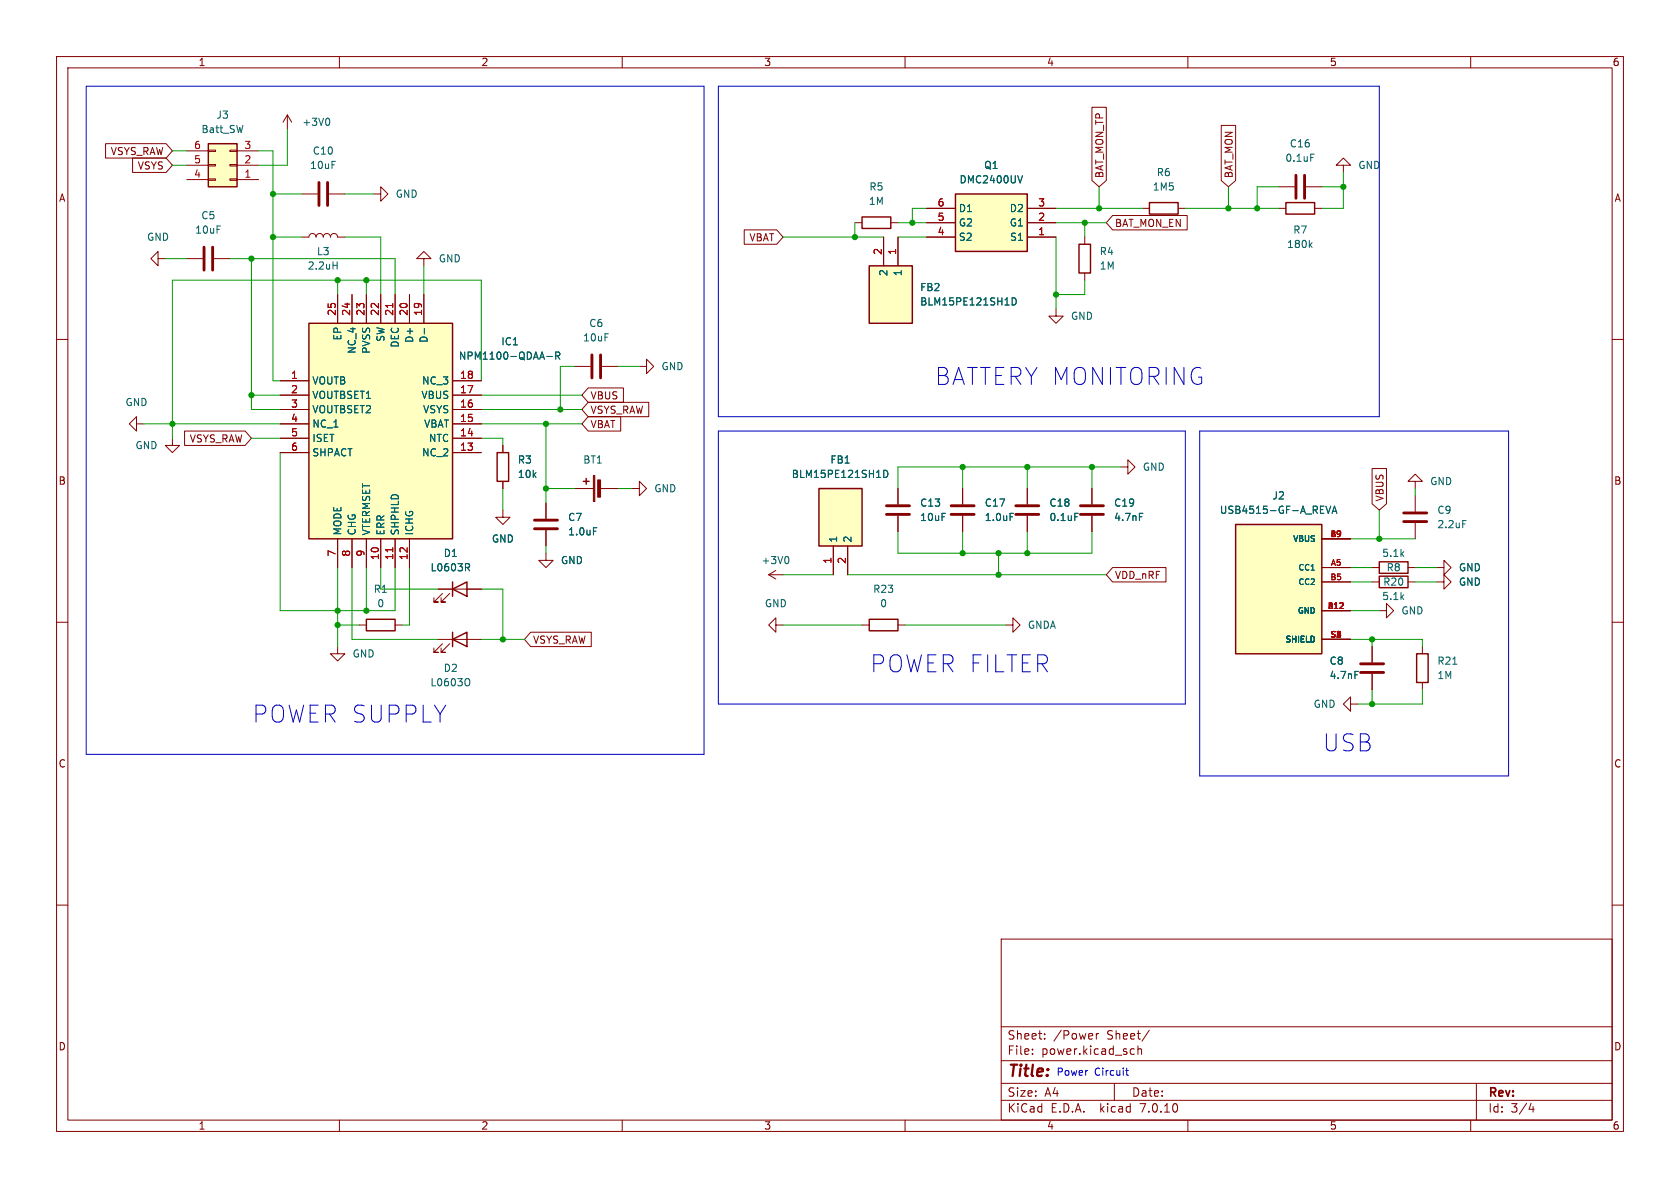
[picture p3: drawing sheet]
<svg xmlns="http://www.w3.org/2000/svg" width="297mm" height="210mm" viewBox="0 0 297 210" stroke-linecap="round" stroke-linejoin="round" font-family="sans-serif">
<g fill="none" stroke="#840000" stroke-width=".18">
<path d="M10 10h277v190h-277zM12 12h273v186h-273zM60 10v2M110 10v2M160 10v2M193 19h2.6v12.9l-1.3 1.1-1.3-1.1zM210 10v2M260 10v2M18.7 25.4h10.7l1.1 1.3-1.1 1.2h-10.7zM23.4 27.9h6l1.1 1.3-1.1 1.3h-6zM33 31.8h3.8M33 29.2h3.8"/>
<path d="M33 26.7h3.8M36.8 26.5h1.3v.3h-1.3zM36.8 29.1h1.3v.2h-1.3zM36.8 31.6h1.3v.3h-1.3zM40.6 26.5h1.3v.3h-1.3zM40.6 29.1h1.3v.2h-1.3zM40.6 31.6h1.3v.3h-1.3zM41.9 31.8h3.8M41.9 29.2h3.8M41.9 26.7h3.8M50.8 20.3l-.8 1.3M50.8 20.3v2.6"/>
<path d="M50.8 20.3l.8 1.3M53.3 34.3h2.8M58.2 34.3h2.8M66 34.3h1.3v-1.3l1.3 1.3-1.3 1.3v-1.3M151.1 39.4h1.3M157.5 39.4h1.2M163.8 36.8h5.1M163.8 39.4h5.1M181.6 36.8h5.1M181.6 39.4h5.1M196.7 38.1h13.2v2.5h-13.2l-1.1-1.2zM201.9 36.8h1.3"/>
<path d="M208.3 36.8h1.2M215.9 22.2h2.5v9.7l-1.2 1.1-1.3-1.1zM226.1 36.8h1.2M226.1 33h2.8M230.9 33h2.8M232.4 36.8h1.3M237.5 29.2h1.3l-1.3-1.3-1.3 1.3h1.3v1.3M10 60h2M27.9 45.7v-1.2l-1.2 1.2 1.2 1.3v-1.3h1.3M33 45.7h2.8M37.8 45.7h2.8M53.3 41.9h1.3a.64 .64 0 0 1 .6-.6 .64 .64 0 0 1 .7 .6 .64 .64 0 0 1 .6-.6 .64 .64 0 0 1 .6 .6 .64 .64 0 0 1 .7-.6 .64 .64 0 0 1 .6 .6 .64 .64 0 0 1 .7-.6 .64 .64 0 0 1 .6 .6h1.3"/>
<path d="M59.7 52.1v5.1M62.2 52.1v5.1M64.8 52.1v5.1M67.3 52.1v5.1M69.8 52.1v5.1M72.4 52.1v5.1M74.9 45.7h1.3l-1.3-1.2-1.2 1.2h1.2v1.3M74.9 52.1v5.1M131.6 40.6h5.7l1.1 1.3-1.1 1.3h-5.7zM156.2 41.9v5.1M158.7 41.9v5.1M163.8 41.9h5.1"/>
<path d="M181.6 41.9h5.1M186.7 54.6v1.3h1.3l-1.3 1.3-1.3-1.3h1.3M191.8 41.9v1.3M191.8 48.3v1.2M285 60h2M24.1 74.9v-1.2l-1.2 1.2 1.2 1.3v-1.3h1.3M30.5 77.5v1.2h1.2l-1.2 1.3-1.3-1.3h1.3M32.6 76.2h10.7l1.1 1.3-1.1 1.2h-10.7zM49.5 67.3h5.1M49.5 77.5h5.1M49.5 74.9h5.1M49.5 72.4h5.1"/>
<path d="M49.5 69.9h5.1M80 67.3h5.1M80 77.5h5.1M80 74.9h5.1M80 72.4h5.1M80 69.9h5.1M88.9 78.7v1.3M101.6 64.8h2.8M104 68.6h6.2v2.5h-6.2l-1.1-1.2zM104 73.7h5.7v2.5h-5.7l-1.1-1.3zM104 71.1h10.7v2.6h-10.7l-1.1-1.3zM106.4 64.8h2.8"/>
<path d="M113 64.8h1.3v-1.3l1.3 1.3-1.3 1.2v-1.2M49.5 80h5.1M59.7 95.3v5M62.2 95.3v5M64.8 95.3v5M67.3 95.3v5M69.8 95.3v5M72.4 95.3v5M80 80h5.1M88.9 90.2v1.2h1.3l-1.3 1.3-1.3-1.3h1.3M88.9 85.1v1.3M96.5 97.8v1.3h1.3l-1.3 1.2-1.3-1.2h1.3"/>
<path d="M96.5 88.9v2.8M96.5 93.7v2.8M101.6 86.4h3.3M105.9 86.4h3.3M111.8 86.4h1.2v-1.3l1.3 1.3-1.3 1.2v-1.2M147.3 96.5v5.1M149.9 96.5v5.1M158.7 86.4v2.8M158.7 91.2v2.8M170.2 86.4v2.8M170.2 91.2v2.8M181.6 86.4v2.8"/>
<path d="M181.6 91.2v2.8M193 86.4v2.8M193 91.2v2.8M198.1 82.6h1.3v-1.3l1.3 1.3-1.3 1.2v-1.2M233.7 95.3h5.1M242.6 82.8h2.5v6.3l-1.3 1.1-1.2-1.1zM250.2 85.1h1.3l-1.3-1.3-1.3 1.3h1.3v1.3M250.2 87.6v2.8M250.2 92.5v2.8M10 110h2M59.7 114.3v1.3h1.3l-1.3 1.2-1.3-1.2h1.3M63.5 110.5h1.3"/>
<path d="M69.8 110.5h1.3M77.5 113h7.6M77.5 104.1h7.6M78.2 104.9l-1.5 1.5h.8h-.8v-.7M78.2 113.8l-1.5 1.5h.8h-.8v-.7M79.5 104.9l-1.5 1.5h.7h-.7v-.7M79.5 113.8l-1.5 1.5h.7h-.7v-.7M93.8 111.8h10.7v2.5h-10.7l-1.1-1.3zM135.9 101.6l1.3 .8M135.9 101.6h2.5M137.2 110.5v-1.3l-1.3 1.3 1.3 1.3v-1.3h1.2M137.2 100.8l-1.3 .8"/>
<path d="M152.4 110.5h1.3M158.7 110.5h1.3M177.8 110.5h1.3v-1.3l1.2 1.3-1.2 1.3v-1.3M196.7 100.3h9.4v2.6h-9.4l-1.1-1.3zM233.7 100.3h5.1M233.7 102.9h5.1M233.7 108h5.1M233.7 113h5.1M242.6 114.3v2.8M242.6 119.1v2.8M242.6 100.3h1.2M242.6 102.9h1.2"/>
<path d="M243.8 108h1.3v-1.3l1.3 1.3-1.3 1.2v-1.2M248.9 100.3h1.3M248.9 102.9h1.3M251.5 114.3v1.3M254 100.3h1.3v-1.2l1.2 1.2-1.2 1.3v-1.3M254 102.9h1.3v-1.3l1.2 1.3-1.2 1.2v-1.2M285 110h2M238.8 124.5v-1.3l-1.3 1.3 1.3 1.2v-1.2h1.2M251.5 120.7v1.2M10 160h2M285 160h2M177 166h108v32h-108z"/>
<path d="M60 198v2M110 198v2M160 198v2M177 194.5h108M177 191.5h108M177 187.5h108M177 181.5h108M182.5 186.3v.1M182.5 185.5v.1M184.7 183.6v.1M184.7 182.8v.1M193.8 182.7v1"/>
<path d="M194.2 182.7l-.2 .1-.2 .2M197 191.5v3M200.1 185.4l.4 .1M200.5 186.3l-.4 .1M201.2 185.5l.2-.1 .3 .1 .1 .9M201.2 184.9v1.5M203.2 182.1l-1.3 2M210 198v2M260 198v2M261 191.5v6.5M270.7 195l-.4 1.1h.9M271 195.6v1"/>
</g>
<g fill="none" stroke="#840000" stroke-width=".51">
<path d="M56.4 32.3v4M57.9 32.3v4M229.1 31v4.1M230.6 31v4.1M36.1 43.7v4.1M37.6 43.7v4.1M104.6 62.7v4.1M106.2 62.7v4.1M94.5 91.9h4.1M94.5 93.5h4.1M156.7 89.4h4.1M156.7 90.9h4.1"/>
<path d="M168.1 89.4h4.1M168.1 90.9h4.1M179.6 89.4h4M179.6 90.9h4M191 89.4h4.1M191 90.9h4.1M248.2 90.7h4M248.2 92.2h4M240.5 117.3h4.1M240.5 118.9h4.1"/>
</g>
<g fill="none" stroke="#006464" stroke-width=".18">
<path d="M58 20.9a.79 .79 0 0 1 0 1.3M180.8 31.1l-.5 1.2M231.7 27.2h.6M58.9 46.9h.7M59.6 46.3v1.3M75 58.1v.9M178.9 52.6a.64 .64 0 0 1 .8 .7 .64 .64 0 0 1-.8 .6zM231.6 43.3l.4 .5M232 42.9l-.5 .5M96.7 63h.9M98.2 62.9l.6-.1 .2-.1-.1-.3-.7-.2v1.3M98.5 62.9l.5 .6"/>
<path d="M82.3 99.6h.5l.2 .3-.1 .3-.6 .1M104.9 93.3h.6M139.2 98.4a.79 .79 0 0 1 0 1.2M156.2 83.1a.64 .64 0 0 1 .8 .7 .64 .64 0 0 1-.8 .6zM178.6 90.7h.6M190 90.7h.6M201.4 90.7h.6M234.4 89.5l.4 1.2 .5-1.2M235.5 90.7l.4-1.2 .4 1.2M235.6 90.4h.6M258.6 92h.6M82.6 100.3l.4 .6"/>
<path d="M82.7 120h.2a.81 .81 0 0 1-.2 1.2M239.5 118.7h.6M256.8 117.4h.8"/>
</g>
<g fill="none" stroke="#840000" stroke-width=".25">
<path d="M36.8 25.4h5.1v7.6h-5.1zM152.4 38.4h5.1v2h-5.1zM168.9 34.3h12.7v10.2h-12.7zM203.2 35.8h5.1v2h-5.1zM227.3 35.8h5.1v2h-5.1zM54.6 57.2h25.4v38.1h-25.4zM153.7 47h7.6v10.2h-7.6zM190.8 43.2h2v5.1h-2zM87.9 80h2v5.1h-2zM103.1 85.1h1M103.6 84.6v1M144.8 86.4h7.6v10.1h-7.6z"/>
<path d="M218.4 92.7h15.3v22.9h-15.3zM243.8 99.3h5.1v2h-5.1zM64.8 109.5h5v2h-5zM80 104.1l2.5-1.2v2.5zM80 113l2.5-1.2v2.5zM80 102.9v2.5M80 111.8v2.5M153.7 109.5h5v2h-5zM243.8 101.9h5.1v2h-5.1zM250.4 115.6h2.1v5.1h-2.1z"/>
</g>
<g fill="#ffffc2" stroke="#ffffc2" stroke-width=".18">
<path d="M218.4 92.7h15.3v22.9h-15.3z"/>
<path d="M36.8 25.4h5.1v7.6h-5.1z"/>
<path d="M153.7 47h7.6v10.2h-7.6z"/>
<path d="M168.9 34.3h12.7v10.2h-12.7z"/>
<path d="M54.6 57.2h25.4v38.1h-25.4z"/>
<path d="M144.8 86.4h7.6v10.1h-7.6z"/>
</g>
<g fill="#840000" stroke="#840000" stroke-width=".18">
<path d="M104.9 84.1h.3v4.5h-.3z"/>
<path d="M105.7 84.8h.5v3.1h-.5z"/>
</g>
<path d="M69.4 53.6v.8M69.4 96.8v.7" fill="none" stroke="#a90000" stroke-width=".18"/>
<path d="M15.2 15.2h109.3v118.2h-109.3zM127 15.2h116.8v58.5h-116.8zM127 76.2h82.5v48.3h-82.5zM212.1 76.2h54.6v61h-54.6zM199 189.2h.5M199.2 188.8v1.1l.3 .2" fill="none" stroke="#0000c2" stroke-width=".18"/>
<g fill="none" stroke="#009600" stroke-width=".18">
<path d="M30.5 26.7h2.5M30.5 29.2h2.5M45.7 26.7h2.6v40.6h1.2M48.3 34.3h5M50.8 22.9v6.3h-5.1M61 34.3h5M151.1 39.4v2.5M158.7 39.4h5.1M163.8 36.8h-2.5v2.6M186.7 36.8h15.2M186.7 39.4h8.9M191.8 39.4v2.5"/>
<path d="M194.3 33v3.8M209.5 36.8h16.6M217.2 33v3.8M226.1 33h-3.9v3.8M233.7 33h3.8M237.5 30.5v6.3h-3.8M29.2 45.7h3.8M40.6 45.7h29.2v6.4M44.4 45.7v26.7h5.1M48.3 41.9h5M59.7 49.5v2.6M61 41.9h6.3v10.2"/>
<path d="M64.8 49.5v2.6M74.9 47v5.1M138.4 41.9h17.8M158.7 41.9h5.1M186.7 41.9v12.7M191.8 49.5v2.6h-5.1M25.4 74.9h24.1M44.4 77.5h5.1M44.4 69.9h5.1M85.1 67.3v-17.8h-54.6v28M85.1 74.9h17.8M85.1 72.4h17.8"/>
<path d="M85.1 77.5h3.8v1.2M85.1 69.9h17.8M96.5 74.9v14M101.6 64.8h-2.5v7.6M109.2 64.8h3.8M49.5 80v28h20.3v-7.7M88.9 86.4v3.8M96.5 96.5v1.3M96.5 86.4h5.1M109.2 86.4h2.6M158.7 94v3.8h34.3v-3.8M170.2 82.6v3.8"/>
<path d="M170.2 94v3.8M176.5 97.8v3.8M181.6 82.6v3.8M181.6 94v3.8M193 82.6v3.8M198.1 82.6h-39.4v3.8M238.8 95.3h11.4M243.8 90.2v5.1M250.2 86.4v1.2M59.7 100.3v14M59.7 110.5h3.8M62.2 100.3v12.7h15.3"/>
<path d="M64.8 100.3v7.7M67.3 100.3v3.8h10.2M72.4 100.3v10.2h-1.3M85.1 104.1h3.8v8.9M85.1 113h7.6M138.4 110.5h14M138.4 101.6h8.9M149.9 101.6h45.7M160 110.5h17.8M238.8 108h5M238.8 113h12.7v1.3M238.8 100.3h3.8"/>
<path d="M238.8 102.9h3.8M242.6 113v1.3M250.2 100.3h3.8M250.2 102.9h3.8M242.6 121.9v2.6M251.5 121.9v2.6h-11.5"/>
</g>
<g fill="#009600" stroke="#009600" stroke-width=".18">
<circle cx="170.2" cy="82.6" r=".46"/>
<circle cx="161.3" cy="39.4" r=".46"/>
<circle cx="194.3" cy="36.8" r=".46"/>
<circle cx="186.7" cy="52.1" r=".46"/>
<circle cx="151.1" cy="41.9" r=".46"/>
<circle cx="191.8" cy="39.4" r=".46"/>
<circle cx="170.2" cy="97.8" r=".46"/>
<circle cx="176.5" cy="101.6" r=".46"/>
<circle cx="59.7" cy="110.5" r=".46"/>
<circle cx="96.5" cy="86.4" r=".46"/>
<circle cx="88.9" cy="113" r=".46"/>
<circle cx="64.8" cy="108" r=".46"/>
<circle cx="99.1" cy="72.4" r=".46"/>
<circle cx="96.5" cy="74.9" r=".46"/>
<circle cx="48.3" cy="34.3" r=".46"/>
<circle cx="48.3" cy="41.9" r=".46"/>
<circle cx="59.7" cy="49.5" r=".46"/>
<circle cx="44.4" cy="45.7" r=".46"/>
<circle cx="243.8" cy="95.3" r=".46"/>
<circle cx="217.2" cy="36.8" r=".46"/>
<circle cx="237.5" cy="33" r=".46"/>
<circle cx="222.2" cy="36.8" r=".46"/>
<circle cx="44.4" cy="69.9" r=".46"/>
<circle cx="59.7" cy="108" r=".46"/>
<circle cx="30.5" cy="74.9" r=".46"/>
<circle cx="64.8" cy="49.5" r=".46"/>
<circle cx="181.6" cy="82.6" r=".46"/>
<circle cx="176.5" cy="97.8" r=".46"/>
<circle cx="181.6" cy="97.8" r=".46"/>
<circle cx="242.6" cy="113" r=".46"/>
<circle cx="242.6" cy="124.5" r=".46"/>
<circle cx="193" cy="82.6" r=".46"/>
</g>
<g font-size="4.2" fill="#0000c2">
<text x="165.1" y="68.3">BATTERY MONITORING</text>
<text x="153.7" y="119.1">POWER FILTER</text>
<text x="44.4" y="128">POWER SUPPLY</text>
<text x="233.7" y="133.1">USB</text>
</g>
<text font-size="2.8" fill="#840000" x="178" y="190.9">Title:</text>
<g font-size="2.1" fill="#840000">
<text x="178" y="184">Sheet:</text>
<text x="186.2" y="184">/Power</text>
<text x="195.7" y="184">Sheet/</text>
<text x="178" y="186.7">File:</text>
<text x="184.1" y="186.7">power.kicad_sch</text>
<text x="178" y="196.9">KiCad</text>
<text x="178" y="194.1">Size:</text>
<text x="184.7" y="194.1">A4</text>
<text x="185.7" y="196.9">E.D.A.</text>
<text x="194.6" y="196.9">kicad</text>
<text x="200" y="194.1">Date:</text>
<text x="201.8" y="196.9">7.0.10</text>
<text x="263" y="194.3">Rev:</text>
<text x="263" y="196.9">Id:</text>
<text x="267.1" y="196.9">3/4</text>
</g>
<g font-size="1.8" fill="#840000">
<text x="35" y="11.9">1</text>
<text x="85" y="11.9">2</text>
<text x="135" y="11.9">3</text>
<text x="185" y="11.9">4</text>
<text x="235" y="11.9">5</text>
<text x="285" y="11.9">6</text>
<text x="19.5" y="27.6">VSYS_RAW</text>
<text x="10.3" y="35.9">A</text>
<text x="24.3" y="30.2">VSYS</text>
<text x="195.3" y="31.6" transform="rotate(-90 195.3 31.6)">BAT_MON_TP</text>
<text x="218.1" y="31.6" transform="rotate(-90 218.1 31.6)">BAT_MON</text>
<text x="285.3" y="35.9">A</text>
<text x="197" y="40.3">BAT_MON_EN</text>
<text x="132.4" y="42.9">VBAT</text>
<text x="104.3" y="70.8">VBUS</text>
<text x="104.3" y="75.9">VBAT</text>
<text x="104.3" y="73.3">VSYS_RAW</text>
<text x="33.4" y="78.4">VSYS_RAW</text>
<text x="10.3" y="85.9">B</text>
<text x="244.8" y="88.7" transform="rotate(-90 244.8 88.7)">VBUS</text>
<text x="285.3" y="85.9">B</text>
<text x="197" y="102.6">VDD_nRF</text>
<text x="94.1" y="114">VSYS_RAW</text>
<text x="10.3" y="135.9">C</text>
<text x="285.3" y="135.9">C</text>
<text x="10.3" y="185.9">D</text>
<text x="285.3" y="185.9">D</text>
<text x="35" y="199.9">1</text>
<text x="85" y="199.9">2</text>
<text x="135" y="199.9">3</text>
<text x="185" y="199.9">4</text>
<text x="235" y="199.9">5</text>
<text x="285" y="199.9">6</text>
</g>
<g font-size="1.8" fill="#006464">
<text x="35.5" y="23.7">Batt_SW</text>
<text x="38.2" y="21.2">J3</text>
<text x="53.3" y="22.5">+3V0</text>
<text x="55.2" y="27.5">C10</text>
<text x="227.1" y="28.8">0.1uF</text>
<text x="227.9" y="26.3">C16</text>
<text x="54.7" y="30.1">10uF</text>
<text x="69.9" y="35.2">GND</text>
<text x="153.6" y="33.9">R5</text>
<text x="169.5" y="32.6">DMC2400UV</text>
<text x="173.9" y="30.1">Q1</text>
<text x="203.7" y="33.9">1M5</text>
<text x="204.4" y="31.3">R6</text>
<text x="240" y="30.1">GND</text>
<text x="34.4" y="41.5">10uF</text>
<text x="35.5" y="39">C5</text>
<text x="153.5" y="36.4">1M</text>
<text x="169.4" y="40.2">G2</text>
<text x="169.4" y="37.7">D1</text>
<text x="178.4" y="40.2">G1</text>
<text x="178.4" y="37.7">D2</text>
<text x="228.5" y="41.5">R7</text>
<text x="25.9" y="42.8">GND</text>
<text x="54.3" y="47.9">2.2uH</text>
<text x="55.9" y="45.3">L3</text>
<text x="77.5" y="46.6">GND</text>
<text x="169.4" y="42.8">S2</text>
<text x="178.5" y="42.8">S1</text>
<text x="194.3" y="45.3">R4</text>
<text x="194.3" y="47.9">1M</text>
<text x="227.4" y="44">180k</text>
<text x="157.1" y="48.9" transform="rotate(-90 157.1 48.9)">2</text>
<text x="159.6" y="48.9" transform="rotate(-90 159.6 48.9)">1</text>
<text x="162.6" y="51.7">FB2</text>
<text x="104.1" y="58">C6</text>
<text x="162.6" y="54.2">BLM15PE121SH1D</text>
<text x="189.2" y="56.7">GND</text>
<text x="60.6" y="60.3" transform="rotate(-90 60.6 60.3)">EP</text>
<text x="63.1" y="62.6" transform="rotate(-90 63.1 62.6)">NC_4</text>
<text x="65.6" y="62.6" transform="rotate(-90 65.6 62.6)">PVSS</text>
<text x="68.2" y="60.5" transform="rotate(-90 68.2 60.5)">SW</text>
<text x="70.7" y="61.6" transform="rotate(-90 70.7 61.6)">DEC</text>
<text x="73.3" y="60.7" transform="rotate(-90 73.3 60.7)">D+</text>
<text x="75.8" y="60.7" transform="rotate(-90 75.8 60.7)">D-</text>
<text x="81" y="63.8">NPM1100-QDAA-R</text>
<text x="88.5" y="61.2">IC1</text>
<text x="103" y="60.6">10uF</text>
<text x="116.8" y="65.6">GND</text>
<text x="22.1" y="72">GND</text>
<text x="55.1" y="68.2">VOUTB</text>
<text x="55.1" y="70.7">VOUTBSET1</text>
<text x="74.4" y="70.7">VBUS</text>
<text x="74.5" y="68.2">NC_3</text>
<text x="55.1" y="73.3">VOUTBSET2</text>
<text x="55.1" y="75.8">NC_1</text>
<text x="74.7" y="73.3">VSYS</text>
<text x="74.9" y="75.8">VBAT</text>
<text x="23.9" y="79.6">GND</text>
<text x="55.1" y="78.3">ISET</text>
<text x="55.1" y="80.9">SHPACT</text>
<text x="74.5" y="80.9">NC_2</text>
<text x="75.7" y="78.3">NTC</text>
<text x="91.4" y="82.1">R3</text>
<text x="103" y="82.1">BT1</text>
<text x="146.7" y="82.1">FB1</text>
<text x="201.9" y="83.4">GND</text>
<text x="91.4" y="84.7">10k</text>
<text x="115.6" y="87.2">GND</text>
<text x="139.9" y="84.7">BLM15PE121SH1D</text>
<text x="162.6" y="89.8">C13</text>
<text x="174" y="89.8">C17</text>
<text x="185.4" y="89.8">C18</text>
<text x="196.9" y="89.8">C19</text>
<text x="224.9" y="88.5">J2</text>
<text x="252.7" y="86">GND</text>
<text x="60.6" y="94.7" transform="rotate(-90 60.6 94.7)">MODE</text>
<text x="63.1" y="94.7" transform="rotate(-90 63.1 94.7)">CHG</text>
<text x="65.6" y="94.7" transform="rotate(-90 65.6 94.7)">VTERMSET</text>
<text x="68.2" y="94.7" transform="rotate(-90 68.2 94.7)">ERR</text>
<text x="70.7" y="94.7" transform="rotate(-90 70.7 94.7)">SHPHLD</text>
<text x="73.3" y="94.7" transform="rotate(-90 73.3 94.7)">ICHG</text>
<text x="100.3" y="92.3">C7</text>
<text x="100.3" y="94.8">1.0uF</text>
<text x="162.6" y="92.3">10uF</text>
<text x="174" y="92.3">1.0uF</text>
<text x="185.4" y="92.3">0.1uF</text>
<text x="196.9" y="92.3">4.7nF</text>
<text x="215.6" y="91">USB4515-GF-A_REVA</text>
<text x="254" y="91">C9</text>
<text x="254" y="93.6">2.2uF</text>
<text x="76" y="101.2">L0603R</text>
<text x="78.4" y="98.7">D1</text>
<text x="86.9" y="96.1">GND</text>
<text x="99.1" y="99.9">GND</text>
<text x="134.5" y="99.9">+3V0</text>
<text x="148.2" y="96" transform="rotate(-90 148.2 96)">1</text>
<text x="150.7" y="96" transform="rotate(-90 150.7 96)">2</text>
<text x="244.3" y="98.7">5.1k</text>
<text x="245" y="101.2">R8</text>
<text x="257.8" y="101.2">GND</text>
<text x="66" y="105">R1</text>
<text x="66.6" y="107.5">0</text>
<text x="135.1" y="107.5">GND</text>
<text x="154.3" y="105">R23</text>
<text x="155.5" y="107.5">0</text>
<text x="244.3" y="106.3">5.1k</text>
<text x="244.4" y="103.7">R20</text>
<text x="257.8" y="103.7">GND</text>
<text x="181.6" y="111.4">GNDA</text>
<text x="247.7" y="108.8">GND</text>
<text x="62.2" y="116.4">GND</text>
<text x="78.4" y="119">D2</text>
<text x="235" y="117.7">C8</text>
<text x="254" y="117.7">R21</text>
<text x="76" y="121.5">L0603O</text>
<text x="232.1" y="125.3">GND</text>
<text x="235" y="120.2">4.7nF</text>
<text x="254" y="120.2">1M</text>
</g>
<g font-size="1.8" fill="#a90000">
<text x="34.2" y="29">5</text>
<text x="34.2" y="26.4">6</text>
<text x="43.1" y="29">2</text>
<text x="43.1" y="26.4">3</text>
<text x="34.2" y="31.5">4</text>
<text x="43.1" y="31.5">1</text>
<text x="165.7" y="41.7">4</text>
<text x="165.7" y="39.1">5</text>
<text x="165.7" y="36.6">6</text>
<text x="183.4" y="41.7">1</text>
<text x="183.4" y="39.1">2</text>
<text x="183.4" y="36.6">3</text>
<text x="156" y="45.2" transform="rotate(-90 156 45.2)">2</text>
<text x="158.5" y="45.2" transform="rotate(-90 158.5 45.2)">1</text>
<text x="59.4" y="55.9" transform="rotate(-90 59.4 55.9)">25</text>
<text x="62" y="55.9" transform="rotate(-90 62 55.9)">24</text>
<text x="64.5" y="55.9" transform="rotate(-90 64.5 55.9)">23</text>
<text x="67.1" y="55.9" transform="rotate(-90 67.1 55.9)">22</text>
<text x="69.6" y="55.9" transform="rotate(-90 69.6 55.9)">21</text>
<text x="72.1" y="55.9" transform="rotate(-90 72.1 55.9)">20</text>
<text x="74.7" y="55.9" transform="rotate(-90 74.7 55.9)">19</text>
<text x="51.4" y="67.1">1</text>
<text x="51.4" y="69.6">2</text>
<text x="81.2" y="69.6">17</text>
<text x="81.2" y="67.1">18</text>
<text x="51.4" y="72.1">3</text>
<text x="51.4" y="74.7">4</text>
<text x="51.4" y="77.2">5</text>
<text x="81.2" y="77.2">14</text>
<text x="81.2" y="74.7">15</text>
<text x="81.2" y="72.1">16</text>
<text x="51.4" y="79.8">6</text>
<text x="81.2" y="79.8">13</text>
<text x="59.4" y="98.5" transform="rotate(-90 59.4 98.5)">7</text>
<text x="62" y="98.5" transform="rotate(-90 62 98.5)">8</text>
<text x="64.5" y="98.5" transform="rotate(-90 64.5 98.5)">9</text>
<text x="67.1" y="99.1" transform="rotate(-90 67.1 99.1)">10</text>
<text x="69.6" y="99.1" transform="rotate(-90 69.6 99.1)">11</text>
<text x="72.1" y="99.1" transform="rotate(-90 72.1 99.1)">12</text>
<text x="147.1" y="99.8" transform="rotate(-90 147.1 99.8)">1</text>
<text x="149.6" y="99.8" transform="rotate(-90 149.6 99.8)">2</text>
</g>
<g font-size="1.8" fill="#0000c2">
<text x="186.7" y="190.2">Power</text>
<text x="193.5" y="190.2">Circuit</text>
</g>
<g font-size="1.4" fill="#006464">
<text x="228.5" y="96">VBUS</text>
<text x="229.4" y="101.1">CC1</text>
<text x="229.4" y="103.6">CC2</text>
<text x="227.1" y="113.8">SHIELD</text>
<text x="229.3" y="108.7">GND</text>
</g>
<g font-size="1.4" fill="#a90000">
<text x="235.1" y="95">B9</text>
<text x="235.2" y="100.1">A5</text>
<text x="234.6" y="107.7">B12</text>
<text x="235.1" y="102.6">B5</text>
<text x="235.1" y="112.8">S1</text>
<text x="236.1" y="112.8">2</text>
</g>
</svg>
